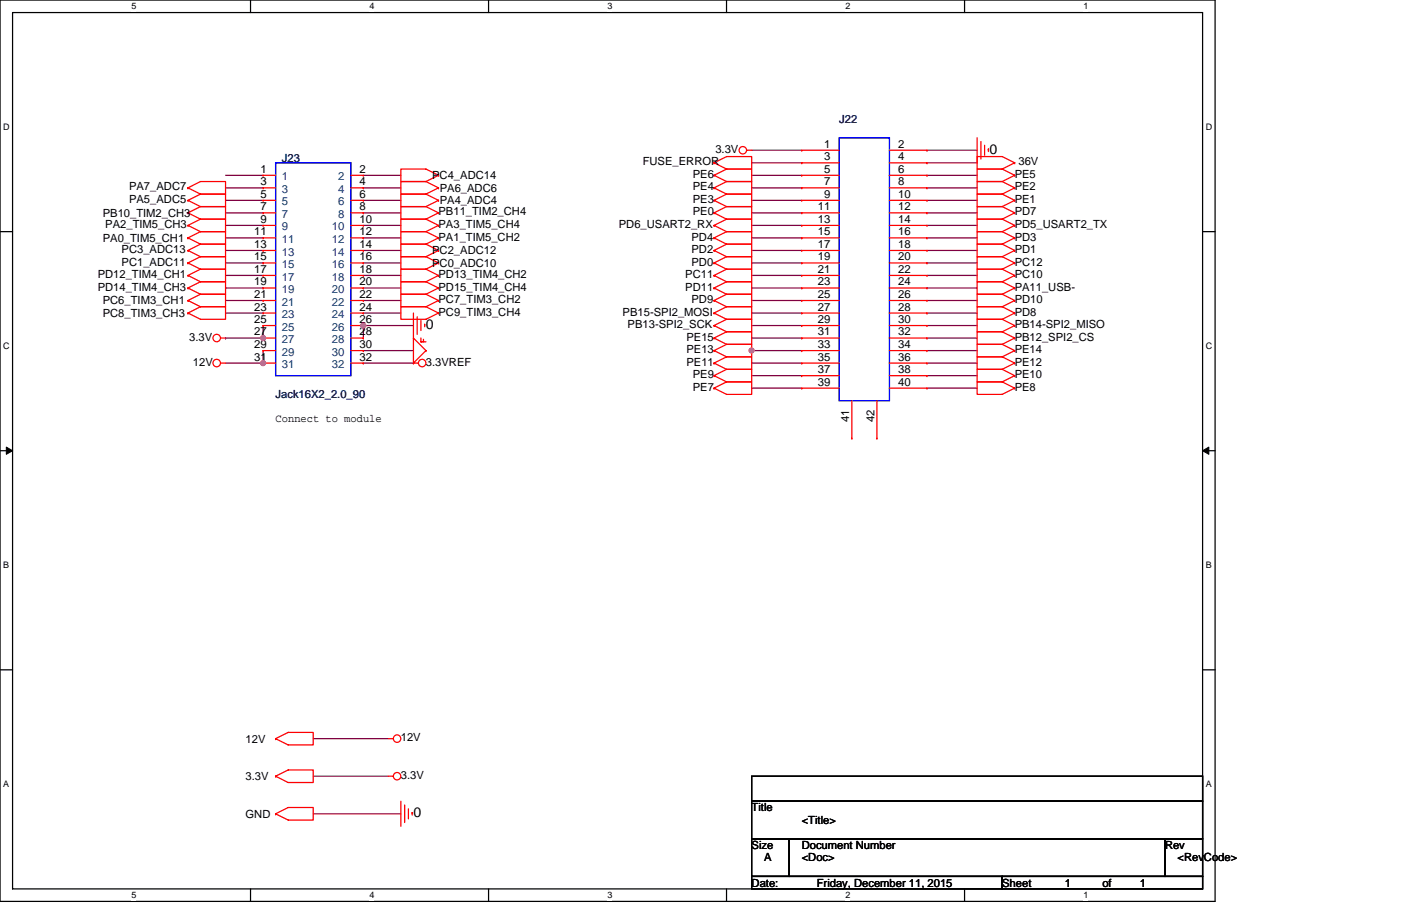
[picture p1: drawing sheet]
<svg xmlns="http://www.w3.org/2000/svg" width="432mm" height="279mm" viewBox="0 0 432 279" stroke-linecap="round" stroke-linejoin="round" font-family="sans-serif">
<path d="M0 0h374.5v278h-374.5zM3.9 3.9h366.7v270.2h-366.7z" fill="none" stroke="#000" stroke-width=".38"/>
<g fill="#fff">
<path d="M40.5 .4h1.6v3.1h-1.6z"/>
<path d="M40.5 274.5h1.6v3.1h-1.6z"/>
</g>
<path d="M77.2 0v3.9M77.2 274.1v3.9" fill="none" stroke="#000" stroke-width=".38"/>
<g fill="#fff">
<path d="M113.9 .4h1.5v3.1h-1.5z"/>
<path d="M113.9 274.5h1.5v3.1h-1.5z"/>
</g>
<path d="M150.6 0v3.9M150.6 274.1v3.9" fill="none" stroke="#000" stroke-width=".38"/>
<g fill="#fff">
<path d="M187.2 .4h1.6v3.1h-1.6z"/>
<path d="M187.2 274.5h1.6v3.1h-1.6z"/>
</g>
<path d="M223.9 0v3.9M223.9 274.1v3.9" fill="none" stroke="#000" stroke-width=".38"/>
<g fill="#fff">
<path d="M260.6 .4h1.5v3.1h-1.5z"/>
<path d="M260.6 274.5h1.5v3.1h-1.5z"/>
</g>
<path d="M297.3 0v3.9M297.3 274.1v3.9" fill="none" stroke="#000" stroke-width=".38"/>
<g fill="#fff">
<path d="M333.9 .4h1.6v3.1h-1.6z"/>
<path d="M333.9 274.5h1.6v3.1h-1.6z"/>
<path d="M1 37.7h2v3h-2z"/>
<path d="M371.6 37.7h2v3h-2z"/>
<path d="M1 105.2h2v3.1h-2z"/>
<path d="M371.6 105.2h2v3.1h-2z"/>
</g>
<path d="M0 71.4h3.9M370.6 71.4h3.9" fill="none" stroke="#000" stroke-width=".38"/>
<g fill="#fff">
<path d="M1 172.8h1.8v3.1h-1.8z"/>
<path d="M371.6 172.8h1.9v3.1h-1.9z"/>
</g>
<path d="M0 139h3.9M370.6 139h3.9" fill="none" stroke="#000" stroke-width=".38"/>
<path d="M1.9 137.9l2 1.1-2 1.1zM370.6 139l2-1.1v2.2z" fill="#000" stroke="#000" stroke-width=".31"/>
<g fill="#fff">
<path d="M1 240.3h1.8v3.1h-1.8z"/>
<path d="M371.6 240.3h1.9v3.1h-1.9z"/>
</g>
<path d="M0 206.6h3.9M370.6 206.6h3.9M231.7 239.4h138.9v7.7h-138.9zM231.7 258.7h11.5v11.6h-11.5zM231.7 247.1h138.9v11.6h-138.9zM243.2 258.7h115.9v11.6h-115.9zM359.1 258.7h11.5v11.6h-11.5zM231.7 270.3h77.2v3.8h-77.2zM308.9 270.3h61.7v3.8h-61.7z" fill="none" stroke="#000" stroke-width=".38"/>
<g fill="none" stroke="#800040" stroke-width=".38">
<path d="M69.5 57.9h11.6M69.5 54.1h11.6M112 54.1h11.5M112 57.9h11.5M231.7 46.3h15.4M231.7 57.9h15.4M231.7 54.1h15.4M231.7 50.2h15.4M285.7 57.9h15.5M285.7 54.1h15.5M285.7 50.2h15.5M285.7 46.3h15.5"/>
<path d="M69.5 61.8h11.6M69.5 65.6h11.6M69.5 69.5h11.6M69.5 73.4h11.6M69.5 77.2h11.6M112 61.8h11.5M112 65.6h11.5M112 69.5h11.5M112 73.4h11.5M112 77.2h11.5M231.7 61.8h15.4M231.7 77.2h15.4"/>
<path d="M231.7 73.4h15.4M231.7 69.5h15.4M231.7 65.6h15.4M285.7 61.8h15.5M285.7 69.5h15.5M285.7 65.6h15.5M285.7 77.2h15.5M285.7 73.4h15.5M69.5 92.7h11.6M69.5 88.8h11.6M69.5 84.9h11.6M69.5 81.1h11.6"/>
<path d="M69.5 96.5h11.6M112 81.1h11.5M112 84.9h11.5M112 88.8h11.5M112 92.7h11.5M112 96.5h11.5M231.7 92.7h15.4M231.7 88.8h15.4M231.7 84.9h15.4M231.7 96.5h15.4M231.7 81.1h15.4M285.7 96.5h15.5"/>
<path d="M285.7 92.7h15.5M285.7 84.9h15.5M285.7 81.1h15.5M285.7 88.8h15.5M69.5 104.2h.1M69.5 112h11.6M81.1 112h.1M81.1 100.4v3.8h-11.6M81.1 108.1v3.9M112 112h15.4M112 108.1h15.4M112 100.4h.1"/>
<path d="M112 100.4h15.4M112 100.4v3.8M231.7 104.2h15.4M231.7 100.4h15.4M231.7 119.7h15.4M231.7 115.8h15.4M231.7 112h15.4M231.7 108.1h.1M231.7 108.1h15.4M285.7 100.4h15.5M285.7 115.8h15.5M285.7 104.2h15.5"/>
<path d="M285.7 112h15.5M285.7 108.1h15.5M285.7 119.7h15.5M96.5 239.4h23.2M96.5 227.8h23.2M96.5 251h27"/>
</g>
<g fill="#f0f" stroke="#f0f" stroke-width=".38">
<circle cx="81.1" cy="104.2" r=".76"/>
<circle cx="81.1" cy="112" r=".76"/>
<circle cx="231.6" cy="108.1" r=".76"/>
<circle cx="112" cy="100.4" r=".76"/>
</g>
<g fill="none" stroke="#f00" stroke-width=".38">
<path d="M57.9 57.9l3.9-1.9h7.7v3.9h-7.7M57.9 57.9h.1M57.9 57.9l3.9 2M61.8 59.9h7.7v3.8h-7.7M61.8 59.9l-3.9 1.9M81.1 54.1h.1M81.1 57.9h.1M81.1 54.1h3.8M81.1 57.9h3.8M108.1 54.1h3.9M108.1 57.9h3.9M112 54.1h.1"/>
<path d="M112 57.9h.1M131.3 56h-7.8v3.9h7.8M131.3 59.9h-7.8v3.8h7.8M131.3 56l3.8 1.9M131.3 59.9l3.8 1.9M135.1 57.9h.1M135.1 54.1l-3.8-2h-7.8v3.9h7.8M135.1 54.1h.1M135.1 57.9l-3.8 2M135.1 54.1l-3.8 1.9M220.1 54.1h.1M220.1 57.9h.1"/>
<path d="M220.1 50.2l3.8-1.9h7.8v3.8h-7.8M220.1 50.2h.1M220.1 54.1l3.8 1.9M220.1 57.9l3.8 2M220.1 50.2l3.8 1.9M223.9 52.1h7.8v3.9h-7.8M223.9 56h7.8v3.9h-7.8M223.9 59.9h7.8v3.8h-7.8M223.9 52.1l-3.8 2M223.9 56l-3.8 1.9M223.9 59.9l-3.8 1.9M230.1 46.3h1.6"/>
<path d="M247.1 46.3h.1M247.1 50.2h.1M247.1 54.1h.1M247.1 57.9h.1M247.1 46.3h11.6M247.1 50.2h11.6M247.1 54.1h11.6M247.1 57.9h11.6M274.1 46.3h11.6M274.1 50.2h11.6M274.1 54.1h11.6M274.1 57.9h11.6"/>
<path d="M285.7 46.3h.1M285.7 50.2h.1M285.7 54.1h.1M285.7 57.9h.1M301.2 42.5v7.7M302.3 43.6v5.4M303.5 44.8v3.1M304.6 46h.1M304.6 46v.7M308.9 52.1h-7.7v3.9h7.7M308.9 59.9h-7.7v3.8h7.7M308.9 56h-7.7v3.9h7.7"/>
<path d="M308.9 52.1l3.8 2M308.9 59.9l3.8 1.9M308.9 56l3.8 1.9M312.7 54.1h.1M312.7 50.2l-3.8-1.9h-7.7v3.8h7.7M312.7 50.2h.1M312.7 57.9h.1M312.7 54.1l-3.8 1.9M312.7 50.2l-3.8 1.9M312.7 57.9l-3.8 2M57.9 61.8h.1M57.9 65.6h.1"/>
<path d="M57.9 69.5h.1M57.9 73.4h.1M57.9 77.2h.1M57.9 61.8l3.9 1.9M57.9 65.6l3.9 2M57.9 69.5l3.9 1.9M57.9 73.4l3.9 1.9M57.9 77.2l3.9 2M61.8 63.7h7.7v3.9h-7.7M61.8 67.6h7.7v3.8h-7.7M61.8 71.4h7.7v3.9h-7.7M61.8 75.3h7.7v3.9h-7.7"/>
<path d="M61.8 79.2h7.7v3.8h-7.7M61.8 63.7l-3.9 1.9M61.8 67.6l-3.9 1.9M61.8 71.4l-3.9 2M61.8 75.3l-3.9 1.9M61.8 79.2l-3.9 1.9M81.1 61.8h.1M81.1 65.6h.1M81.1 69.5h.1M81.1 73.4h.1M81.1 77.2h.1M81.1 61.8h3.8"/>
<path d="M81.1 65.6h3.8M81.1 69.5h3.8M81.1 73.4h3.8M81.1 77.2h3.8M108.1 61.8h3.9M108.1 65.6h3.9M108.1 69.5h3.9M108.1 73.4h3.9M108.1 77.2h3.9M112 61.8h.1M112 65.6h.1M112 69.5h.1"/>
<path d="M112 73.4h.1M112 77.2h.1M131.3 67.6h-7.8v3.8h7.8M131.3 71.4h-7.8v3.9h7.8M131.3 63.7h-7.8v3.9h7.8M131.3 75.3h-7.8v3.9h7.8M131.3 79.2h-7.8v3.8h7.8M131.3 67.6l3.8 1.9M131.3 71.4l3.8 2M131.3 63.7l3.8 1.9M131.3 75.3l3.8 1.9M131.3 79.2l3.8 1.9"/>
<path d="M135.1 61.8h.1M135.1 69.5h.1M135.1 73.4h.1M135.1 65.6h.1M135.1 77.2h.1M135.1 61.8l-3.8 1.9M135.1 69.5l-3.8 1.9M135.1 73.4l-3.8 1.9M135.1 65.6l-3.8 2M135.1 77.2l-3.8 2M220.1 65.6h.1M220.1 69.5h.1"/>
<path d="M220.1 73.4h.1M220.1 77.2h.1M220.1 61.8h.1M220.1 65.6l3.8 2M220.1 69.5l3.8 1.9M220.1 73.4l3.8 1.9M220.1 77.2l3.8 2M220.1 61.8l3.8 1.9M223.9 63.7h7.8v3.9h-7.8M223.9 67.6h7.8v3.8h-7.8M223.9 71.4h7.8v3.9h-7.8M223.9 75.3h7.8v3.9h-7.8"/>
<path d="M223.9 79.2h7.8v3.8h-7.8M223.9 63.7l-3.8 1.9M223.9 67.6l-3.8 1.9M223.9 71.4l-3.8 2M223.9 75.3l-3.8 1.9M223.9 79.2l-3.8 1.9M247.1 61.8h.1M247.1 65.6h.1M247.1 69.5h.1M247.1 73.4h.1M247.1 77.2h.1M247.1 61.8h11.6"/>
<path d="M247.1 65.6h11.6M247.1 69.5h11.6M247.1 73.4h11.6M247.1 77.2h11.6M274.1 61.8h11.6M274.1 65.6h11.6M274.1 69.5h11.6M274.1 73.4h11.6M274.1 77.2h11.6M285.7 61.8h.1M285.7 65.6h.1M285.7 69.5h.1"/>
<path d="M285.7 73.4h.1M285.7 77.2h.1M308.9 63.7h-7.7v3.9h7.7M308.9 67.6h-7.7v3.8h7.7M308.9 71.4h-7.7v3.9h7.7M308.9 75.3h-7.7v3.9h7.7M308.9 79.2h-7.7v3.8h7.7M308.9 63.7l3.8 1.9M308.9 67.6l3.8 1.9M308.9 71.4l3.8 2M308.9 75.3l3.8 1.9M308.9 79.2l3.8 1.9"/>
<path d="M312.7 61.8h.1M312.7 65.6h.1M312.7 69.5h.1M312.7 73.4h.1M312.7 77.2h.1M312.7 61.8l-3.8 1.9M312.7 65.6l-3.8 2M312.7 69.5l-3.8 1.9M312.7 73.4l-3.8 1.9M312.7 77.2l-3.8 2M57.9 81.1h.1M57.9 84.9h.1"/>
<path d="M57.9 88.8h.1M57.9 92.7h.1M57.9 96.5h.1M57.9 81.1l3.9 1.9M57.9 84.9l3.9 2M57.9 88.8l3.9 1.9M57.9 92.7l3.9 1.9M61.8 83h7.7v3.9h-7.7M61.8 86.9h7.7v3.8h-7.7M61.8 90.7h7.7v3.9h-7.7M61.8 94.6h7.7v3.9h-7.7l-3.9-2M61.8 83l-3.9 1.9"/>
<path d="M61.8 86.9l-3.9 1.9M61.8 90.7l-3.9 2M61.8 94.6l-3.9 1.9M81.1 81.1h.1M81.1 84.9h.1M81.1 88.8h.1M81.1 92.7h.1M81.1 96.5h.1M81.1 81.1h3.8M81.1 84.9h3.8M81.1 88.8h3.8M81.1 92.7h3.8"/>
<path d="M81.1 96.5h3.8M108.1 81.1h3.9M108.1 84.9h3.9M108.1 88.8h3.9M108.1 92.7h3.9M108.1 96.5h3.9M112 81.1h.1M112 84.9h.1M112 88.8h.1M112 92.7h.1M112 96.5h.1M127.4 96.5v7.7"/>
<path d="M128.6 97.7v5.4M129.7 98.8v3.1M131.3 83h-7.8v3.9h7.8M131.3 86.9h-7.8v3.8h7.8M131.3 90.7h-7.8v3.9h7.8M131.3 94.6h-7.8v3.9h7.8l3.8-2M131.3 83l3.8 1.9M131.3 86.9l3.8 1.9M131.3 90.7l3.8 2M131.3 94.6l3.8 1.9M135.1 81.1h.1M135.1 84.9h.1"/>
<path d="M135.1 88.8h.1M135.1 92.7h.1M135.1 96.5h.1M135.1 81.1l-3.8 1.9M135.1 84.9l-3.8 2M135.1 88.8l-3.8 1.9M135.1 92.7l-3.8 1.9M220.1 96.5h.1M220.1 88.8h.1M220.1 92.7h.1M220.1 81.1h.1M220.1 84.9h.1"/>
<path d="M220.1 96.5l3.8 2M220.1 88.8l3.8 1.9M220.1 92.7l3.8 1.9M220.1 81.1l3.8 1.9M220.1 84.9l3.8 2M223.9 94.6h7.8v3.9h-7.8M223.9 98.5h7.8v3.8h-7.8M223.9 86.9h7.8v3.8h-7.8M223.9 90.7h7.8v3.9h-7.8M223.9 83h7.8v3.9h-7.8M223.9 94.6l-3.8 1.9M223.9 98.5l-3.8 1.9"/>
<path d="M223.9 86.9l-3.8 1.9M223.9 90.7l-3.8 2M223.9 83l-3.8 1.9M247.1 81.1h.1M247.1 84.9h.1M247.1 88.8h.1M247.1 92.7h.1M247.1 96.5h.1M247.1 81.1h11.6M247.1 84.9h11.6M247.1 88.8h11.6M247.1 92.7h11.6"/>
<path d="M247.1 96.5h11.6M274.1 81.1h11.6M274.1 84.9h11.6M274.1 88.8h11.6M274.1 92.7h11.6M274.1 96.5h11.6M285.7 81.1h.1M285.7 84.9h.1M285.7 88.8h.1M285.7 92.7h.1M285.7 96.5h.1M308.9 98.5h-7.7v3.8h7.7"/>
<path d="M308.9 90.7h-7.7v3.9h7.7M308.9 94.6h-7.7v3.9h7.7M308.9 83h-7.7v3.9h7.7M308.9 86.9h-7.7v3.8h7.7M308.9 98.5l3.8 1.9M308.9 90.7l3.8 2M308.9 94.6l3.8 1.9M308.9 83l3.8 1.9M308.9 86.9l3.8 1.9M312.7 92.7h.1M312.7 96.5h.1M312.7 81.1h.1"/>
<path d="M312.7 84.9h.1M312.7 88.8h.1M312.7 92.7l-3.8 1.9M312.7 96.5l-3.8 2M312.7 81.1l-3.8 1.9M312.7 84.9l-3.8 2M312.7 88.8l-3.8 1.9M68 104.2h1.5M68 112h1.5M81.1 100.4h.1M81.1 104.2h.1M81.1 108.1h.1"/>
<path d="M81.1 112h.1M81.1 100.4h3.8M81.1 104.2h3.8M81.1 108.1h3.8M81.1 112h3.8M108.1 100.4h3.9M108.1 104.2h3.9M108.1 108.1h3.9M108.1 112h3.9M112 100.4h.1M112 104.2h.1M112 108.1h.1"/>
<path d="M112 112h.1M127.4 104.2v7.8M127.4 112h.1M127.4 112h1.6M127.4 104.2l3.9 3.9M129.7 104.2v1.2M130.1 105.4h-.4h1.6M130.5 104.6v.8M130.9 100h.1M130.9 100v.8M131.3 108.1h.1M131.3 108.1l-3.9 3.9"/>
<path d="M220.1 100.4h.1M220.1 119.7h.1M220.1 112h.1M220.1 108.1h.1M220.1 104.2h.1M220.1 115.8h.1M220.1 100.4l3.8 1.9M220.1 112l3.8 1.9M220.1 108.1l3.8 1.9M220.1 104.2l3.8 2M220.1 115.8l3.8 2M223.9 117.8h7.8v3.8h-7.8l-3.8-1.9"/>
<path d="M223.9 110h7.8v3.9h-7.8M223.9 106.2h7.8v3.8h-7.8M223.9 102.3h7.8v3.9h-7.8M223.9 113.9h7.8v3.9h-7.8M223.9 117.8l-3.8 1.9M223.9 110l-3.8 2M223.9 106.2l-3.8 1.9M223.9 102.3l-3.8 1.9M223.9 113.9l-3.8 1.9M247.1 100.4h.1M247.1 104.2h.1M247.1 108.1h.1"/>
<path d="M247.1 112h.1M247.1 115.8h.1M247.1 119.7h.1M247.1 100.4h11.6M247.1 104.2h11.6M247.1 108.1h11.6M247.1 112h11.6M247.1 115.8h11.6M247.1 119.7h11.6M274.1 100.4h11.6M274.1 104.2h11.6M274.1 108.1h11.6"/>
<path d="M274.1 112h11.6M274.1 115.8h11.6M274.1 119.7h11.6M285.7 100.4h.1M285.7 104.2h.1M285.7 108.1h.1M285.7 112h.1M285.7 115.8h.1M285.7 119.7h.1M308.9 110h-7.7v3.9h7.7M308.9 117.8h-7.7v3.8h7.7l3.8-1.9M308.9 113.9h-7.7v3.9h7.7"/>
<path d="M308.9 106.2h-7.7v3.8h7.7M308.9 102.3h-7.7v3.9h7.7M308.9 110l3.8 2M308.9 117.8l3.8 1.9M308.9 113.9l3.8 1.9M308.9 106.2l3.8 1.9M308.9 102.3l3.8 1.9M312.7 112h.1M312.7 119.7h.1M312.7 115.8h.1M312.7 108.1h.1M312.7 100.4h.1"/>
<path d="M312.7 104.2h.1M312.7 112l-3.8 1.9M312.7 115.8l-3.8 2M312.7 108.1l-3.8 1.9M312.7 100.4l-3.8 1.9M312.7 104.2l-3.8 2M262.6 135.1h.1M262.6 123.5v11.6M270.3 135.1h.1M270.3 123.5v11.6M84.9 239.4l3.9-2h7.7v3.9h-7.7zM84.9 239.4h.1"/>
<path d="M84.9 227.8l3.9-1.9h7.7v3.8h-7.7zM84.9 227.8h.1M119.7 239.4h1.5M119.7 227.8h1.5M84.9 251l3.9-2h7.7v3.9h-7.7zM84.9 251h.1M123.5 247.1v7.7M124.7 248.3v5.4M125.9 249.4v3.1M127 250.6h.1M127 250.6v.8"/>
<circle cx="229" cy="46.3" r="1.15"/>
<circle cx="66.8" cy="112" r="1.15"/>
<circle cx="66.8" cy="104.2" r="1.15"/>
<circle cx="130.1" cy="112" r="1.15"/>
<circle cx="122.4" cy="227.8" r="1.15"/>
<circle cx="122.4" cy="239.4" r="1.14"/>
</g>
<path d="M84.9 50.2h23.2v65.6h-23.2zM258.7 42.5h15.4v81h-15.4z" fill="none" stroke="#00f" stroke-width=".38"/>
<g font-size="4.2">
<text x="305" y="47.4">0</text>
<text x="131.3" y="101.5">0</text>
<text x="127.4" y="252.1">0</text>
</g>
<g font-size="3.5" fill="#000080">
<text x="258.7" y="37.9">J22</text>
<text x="86.9" y="49.8">J23</text>
<text x="84.9" y="122.8">Jack16X2_2.0_90</text>
</g>
<g font-size="3.5">
<text x="220.5" y="47.1">3.3V</text>
<text x="254" y="45.6">1</text>
<text x="276.8" y="45.6">2</text>
<text x="80.3" y="53.3">1</text>
<text x="110.8" y="53.3">2</text>
<text x="198.1" y="51">FUSE_ERROR</text>
<text x="254" y="49.4">3</text>
<text x="254" y="53.3">5</text>
<text x="276.8" y="49.4">4</text>
<text x="276.8" y="53.3">6</text>
<text x="313.9" y="51">36V</text>
<text x="39.8" y="58.7">PA7_ADC7</text>
<text x="80.3" y="57.2">3</text>
<text x="110.8" y="57.2">4</text>
<text x="133.2" y="55.2">PC4_ADC14</text>
<text x="135.5" y="59.1">PA6_ADC6</text>
<text x="213.5" y="54.9">PE6</text>
<text x="213.5" y="58.7">PE4</text>
<text x="254" y="57.1">7</text>
<text x="276.8" y="57.1">8</text>
<text x="312.7" y="54.9">PE5</text>
<text x="312.7" y="58.7">PE2</text>
<text x="39.8" y="62.6">PA5_ADC5</text>
<text x="80.3" y="61">5</text>
<text x="80.3" y="64.9">7</text>
<text x="110.8" y="61">6</text>
<text x="110.8" y="64.9">8</text>
<text x="135.5" y="63">PA4_ADC4</text>
<text x="213.5" y="62.6">PE3</text>
<text x="252.1" y="64.9">11</text>
<text x="254" y="61">9</text>
<text x="276.8" y="61">10</text>
<text x="276.8" y="64.9">12</text>
<text x="312.7" y="62.6">PE1</text>
<text x="31.7" y="66.8">PB10_TIM2_CH3</text>
<text x="32.4" y="70.3">PA2_TIM5_CH3</text>
<text x="80.3" y="68.7">9</text>
<text x="110.8" y="68.7">10</text>
<text x="135.1" y="70.3">PA3_TIM5_CH4</text>
<text x="135.1" y="66.4">PB11_TIM2_CH4</text>
<text x="190.7" y="70.3">PD6_USART2_RX</text>
<text x="213.5" y="66.4">PE0</text>
<text x="252.1" y="68.7">13</text>
<text x="276.8" y="68.7">14</text>
<text x="312.7" y="66.4">PD7</text>
<text x="312.7" y="70.3">PD5_USART2_TX</text>
<text x="31.7" y="74.5">PA0_TIM5_CH1</text>
<text x="78.3" y="72.6">11</text>
<text x="78.3" y="76.5">13</text>
<text x="110.8" y="72.6">12</text>
<text x="110.8" y="76.5">14</text>
<text x="135.1" y="74.2">PA1_TIM5_CH2</text>
<text x="213.1" y="74.2">PD4</text>
<text x="252.1" y="72.6">15</text>
<text x="252.1" y="76.5">17</text>
<text x="276.8" y="72.6">16</text>
<text x="276.8" y="76.5">18</text>
<text x="312.7" y="74.2">PD3</text>
<text x="37.5" y="78">PC3_ADC13</text>
<text x="37.5" y="81.9">PC1_ADC11</text>
<text x="78.3" y="80.3">15</text>
<text x="110.8" y="80.3">16</text>
<text x="133.2" y="78.4">PC2_ADC12</text>
<text x="133.2" y="82.3">PC0_ADC10</text>
<text x="213.1" y="78">PD2</text>
<text x="213.1" y="81.9">PD0</text>
<text x="252.1" y="80.3">19</text>
<text x="276.8" y="80.3">20</text>
<text x="312.7" y="78">PD1</text>
<text x="312.7" y="81.9">PC12</text>
<text x="30.1" y="85.7">PD12_TIM4_CH1</text>
<text x="30.1" y="89.6">PD14_TIM4_CH3</text>
<text x="78.3" y="84.2">17</text>
<text x="78.3" y="88">19</text>
<text x="110.8" y="84.2">18</text>
<text x="110.8" y="88">20</text>
<text x="135.1" y="85.7">PD13_TIM4_CH2</text>
<text x="135.1" y="89.6">PD15_TIM4_CH4</text>
<text x="211.2" y="89.6">PD11</text>
<text x="211.2" y="85.7">PC11</text>
<text x="252.1" y="84.2">21</text>
<text x="252.1" y="88">23</text>
<text x="276.8" y="84.2">22</text>
<text x="276.8" y="88">24</text>
<text x="312.7" y="85.7">PC10</text>
<text x="312.7" y="89.6">PA11_USB-</text>
<text x="31.7" y="93.9">PC6_TIM3_CH1</text>
<text x="78.3" y="91.9">21</text>
<text x="78.3" y="95.8">23</text>
<text x="110.8" y="91.9">22</text>
<text x="110.8" y="95.8">24</text>
<text x="135.1" y="93.5">PC7_TIM3_CH2</text>
<text x="213.1" y="93.5">PD9</text>
<text x="252.1" y="91.9">25</text>
<text x="252.1" y="95.8">27</text>
<text x="276.8" y="91.9">26</text>
<text x="276.8" y="95.8">28</text>
<text x="312.7" y="93.5">PD10</text>
<text x="31.7" y="97.7">PC8_TIM3_CH3</text>
<text x="78.3" y="99.6">25</text>
<text x="110.8" y="99.6">26</text>
<text x="135.1" y="97.3">PC9_TIM3_CH4</text>
<text x="191.9" y="97.3">PB15-SPI2_MOSI</text>
<text x="193.4" y="101.2">PB13-SPI2_SCK</text>
<text x="252.1" y="99.6">29</text>
<text x="276.8" y="99.6">30</text>
<text x="312.7" y="101.2">PB14-SPI2_MISO</text>
<text x="312.7" y="97.3">PD8</text>
<text x="58.3" y="105.1">3.3V</text>
<text x="78.3" y="103.5">27</text>
<text x="78.3" y="107.3">29</text>
<text x="110.8" y="103.5">28</text>
<text x="110.8" y="107.3">30</text>
<text x="211.6" y="105.1">PE15</text>
<text x="252.1" y="103.5">31</text>
<text x="252.1" y="107.3">33</text>
<text x="276.8" y="103.5">32</text>
<text x="276.8" y="107.3">34</text>
<text x="312.7" y="105.1">PB12_SPI2_CS</text>
<text x="59.5" y="112.8">12V</text>
<text x="78.3" y="111.2">31</text>
<text x="110.8" y="111.2">32</text>
<text x="131.3" y="112.8">3.3VREF</text>
<text x="211.6" y="112.8">PE11</text>
<text x="211.6" y="108.9">PE13</text>
<text x="252.1" y="111.2">35</text>
<text x="276.8" y="111.2">36</text>
<text x="312.7" y="112.8">PE12</text>
<text x="312.7" y="108.9">PE14</text>
<text x="213.5" y="116.6">PE9</text>
<text x="252.1" y="115.1">37</text>
<text x="252.1" y="118.9">39</text>
<text x="276.8" y="115.1">38</text>
<text x="276.8" y="118.9">40</text>
<text x="312.7" y="116.6">PE10</text>
<text x="213.5" y="120.5">PE7</text>
<text x="312.7" y="120.5">PE8</text>
<text x="84.9" y="130.2">Connect to module</text>
<text x="261.8" y="130.2" transform="rotate(-90 261.8 130.2)">41</text>
<text x="269.5" y="130.2" transform="rotate(-90 269.5 130.2)">42</text>
<text x="75.7" y="229">12V</text>
<text x="123.5" y="228.6">12V</text>
<text x="75.7" y="240.6">3.3V</text>
<text x="123.5" y="240.2">3.3V</text>
<text x="231.7" y="250.2">Title</text>
<text x="75.7" y="252.1">GND</text>
<text x="247.1" y="254.1">&lt;Title&gt;</text>
<text x="231.7" y="261.8">Size</text>
<text x="247.1" y="261.8">Document Number</text>
<text x="359.1" y="261.8">Rev</text>
<text x="235.5" y="265.7">A</text>
<text x="247.1" y="265.7">&lt;Doc&gt;</text>
<text x="362.9" y="265.7">&lt;RevCode&gt;</text>
<text x="231.7" y="273.4">Date:</text>
<text x="251.7" y="273.4">Friday, December 11, 2015</text>
<text x="308.9" y="273.4">Sheet</text>
<text x="328.2" y="273.4">1</text>
<text x="339.8" y="273.4">of</text>
<text x="351.3" y="273.4">1</text>
</g>
<g font-size="3.5" fill="#004080">
<text x="86.9" y="55.6">1</text>
<text x="86.9" y="59.5">3</text>
<text x="104.2" y="55.6">2</text>
<text x="104.2" y="59.5">4</text>
<text x="86.9" y="63.4">5</text>
<text x="104.2" y="63.4">6</text>
<text x="86.9" y="67.2">7</text>
<text x="86.9" y="71.1">9</text>
<text x="102.3" y="71.1">10</text>
<text x="104.2" y="67.2">8</text>
<text x="86.9" y="74.9">11</text>
<text x="102.3" y="74.9">12</text>
<text x="86.9" y="78.8">13</text>
<text x="86.9" y="82.7">15</text>
<text x="102.3" y="78.8">14</text>
<text x="102.3" y="82.7">16</text>
<text x="86.9" y="86.5">17</text>
<text x="102.3" y="86.5">18</text>
<text x="86.9" y="90.4">19</text>
<text x="86.9" y="94.2">21</text>
<text x="102.3" y="90.4">20</text>
<text x="102.3" y="94.2">22</text>
<text x="86.9" y="98.1">23</text>
<text x="86.9" y="102">25</text>
<text x="102.3" y="98.1">24</text>
<text x="102.3" y="102">26</text>
<text x="86.9" y="105.8">27</text>
<text x="102.3" y="105.8">28</text>
<text x="86.9" y="109.7">29</text>
<text x="86.9" y="113.5">31</text>
<text x="102.3" y="109.7">30</text>
<text x="102.3" y="113.5">32</text>
</g>
<g font-size="2.8">
<text x="40.5" y="2.9">5</text>
<text x="113.9" y="2.9">4</text>
<text x="187.2" y="2.9">3</text>
<text x="260.6" y="2.9">2</text>
<text x="333.9" y="2.9">1</text>
<text x="1" y="40.1">D</text>
<text x="371.6" y="40.1">D</text>
<text x="1" y="107.7">C</text>
<text x="371.6" y="107.7">C</text>
<text x="1" y="175.3">B</text>
<text x="371.6" y="175.3">B</text>
<text x="1" y="242.8">A</text>
<text x="371.6" y="242.8">A</text>
<text x="40.5" y="277">5</text>
<text x="113.9" y="277">4</text>
<text x="187.2" y="277">3</text>
<text x="260.6" y="277">2</text>
<text x="333.9" y="277">1</text>
</g>
</svg>
